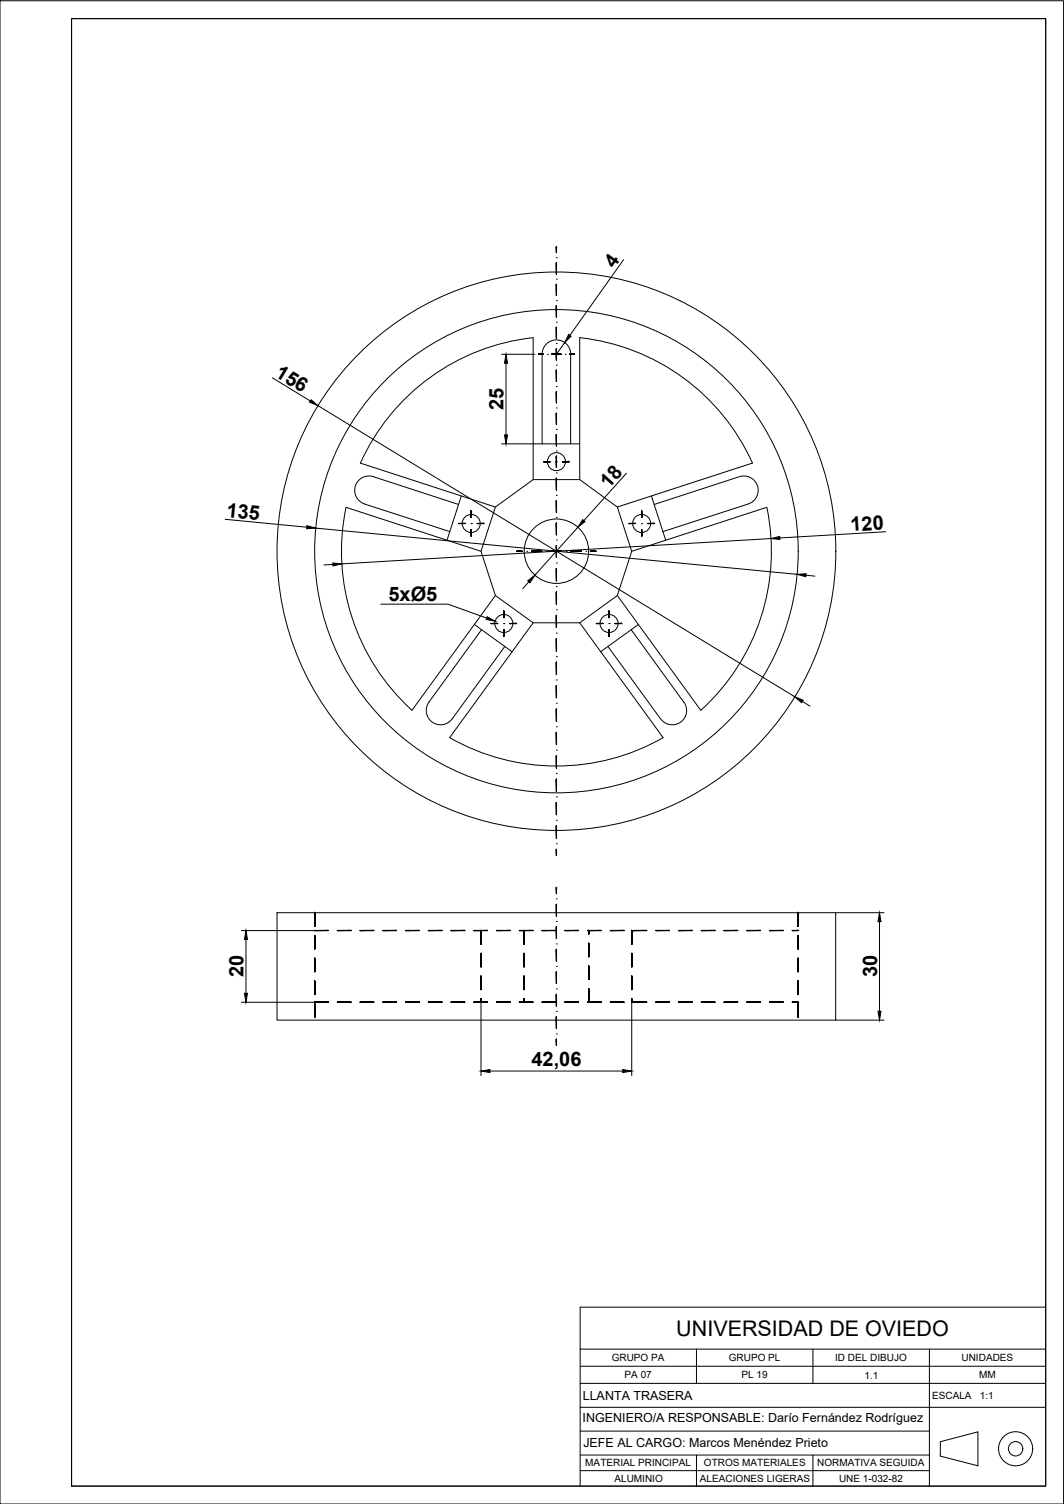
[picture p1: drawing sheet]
<svg xmlns="http://www.w3.org/2000/svg" width="297mm" height="420mm" viewBox="0 0 297 420" stroke-linecap="round" stroke-linejoin="round" font-family="sans-serif">
<!-- layer: 01_Contornos -->
<g fill="none" stroke="#000" stroke-width=".28">
<path d="M159.3 99v25M159.3 99a4 4 0 0 0-4-4 4 4 0 0 0-4 4v25M100.6 129.4l37.7 12.2M100.6 129.4a60 60 0 0 1 48.2-35.1v39.7l-10.5 7.6-4 12.4 4 12.4 10.5 7.6h13l10.5-7.6 4.1-12.4-4.1-12.4-10.5-7.6h-13M128.8 138.6l-4 12.3M148.8 124h13M161.8 134v-39.7a60 60 0 0 1 48.3 35.1l-37.8 12.2M181.9 138.6l3.9 12.3M206.4 133.2l-23.8 7.7M206.4 133.2a4 4 0 0 1 5.1 2.5 4 4 0 0 1-2.6 5.1l-23.8 7.7M128 140.9l-23.7-7.7a4 4 0 0 0-5.1 2.5 4 4 0 0 0 2.6 5.1l23.8 7.7M134.3 154l-37.7-12.3a60 60 0 0 0 18.4 56.7l23.3-32"/>
<path d="M176.4 154l37.7-12.3a60 60 0 0 1-18.4 56.7l-23.4-32M132.4 174.5l10.6 7.6M134.5 175.9l-14.7 20.2a4 4 0 0 0 .8 5.6 4 4 0 0 0 5.6-.9l14.7-20.2M148.8 174l-23.3 32.1M161.8 174l23.3 32.1M176.2 175.9l14.7 20.2M178.2 174.5l-10.5 7.6M169.7 180.6l14.7 20.2M190.9 196.1a4 4 0 0 1-.9 5.6 4 4 0 0 1-5.6-.9M125.5 206.1a60 60 0 0 0 59.6 0M77.3 255h156v30h-156z"/>
<circle cx="155.3" cy="129" r="2.52"/>
<circle cx="131.6" cy="146.2" r="2.52"/>
<circle cx="155.3" cy="154" r="78"/>
<circle cx="155.3" cy="154" r="67.5"/>
<circle cx="155.3" cy="154" r="9"/>
<circle cx="179.1" cy="146.2" r="2.52"/>
<circle cx="140.7" cy="174.2" r="2.52"/>
<circle cx="170" cy="174.2" r="2.52"/>
</g>
<!-- layer: 02_Ocultas -->
<g fill="#000" stroke="#000" stroke-width=".28">
<path d="M87.8 259.9h3.9zM87.8 260l3.9-.1zM87.8 260l3.9-.1zM87.8 260h3.9z"/>
<path d="M87.8 255l.1 3.8zM87.8 255l.1 3.8zM87.8 255l.1 3.8zM87.8 255v3.8z"/>
<path d="M94.2 259.9h3.8zM94.2 260l3.8-.1zM94.2 260l3.8-.1zM94.2 260h3.8z"/>
<path d="M100.5 259.9h3.9zM100.5 260l3.9-.1zM100.5 260l3.9-.1zM100.5 260h3.9z"/>
<path d="M106.9 259.9h3.8zM106.9 260l3.8-.1zM106.9 260l3.8-.1zM106.9 260h3.8z"/>
<path d="M113.2 259.9h3.9zM113.2 260l3.9-.1zM113.2 260l3.9-.1zM113.2 260h3.9z"/>
<path d="M119.6 259.9h3.8zM119.6 260l3.8-.1zM119.6 260l3.8-.1zM119.6 260h3.8z"/>
<path d="M125.9 259.9h3.9zM125.9 260l3.9-.1zM125.9 260l3.9-.1zM125.9 260h3.9z"/>
<path d="M132.3 259.9h3.8zM132.3 260l3.8-.1zM132.3 260l3.8-.1zM132.3 260h3.8z"/>
<path d="M134.3 260v3.8zM134.3 260v3.8zM134.3 260v3.8zM134.3 260v3.8z"/>
<path d="M138.6 259.9h3.9zM138.6 260l3.9-.1zM138.6 260l3.9-.1zM138.6 260h3.9z"/>
<path d="M145 259.9h3.8zM145 260l3.8-.1zM145 260l3.8-.1zM145 260h3.8z"/>
<path d="M146.3 260v3.8zM146.3 260v3.8zM146.3 260v3.8zM146.3 260v3.8z"/>
<path d="M151.3 259.9h3.9zM151.3 260l3.9-.1zM151.3 260l3.9-.1zM151.3 260h3.9z"/>
<path d="M157.7 259.9h3.8zM157.7 260l3.8-.1zM157.7 260l3.8-.1zM157.7 260h3.8z"/>
<path d="M164 259.9h3.9zM164 260l3.9-.1zM164 260l3.9-.1zM164 260h3.9z"/>
<path d="M170.4 259.9h3.8zM170.4 260l3.8-.1zM170.4 260l3.8-.1zM170.4 260h3.8z"/>
<path d="M176.4 260v3.8zM176.4 260v3.8zM176.4 260v3.8zM176.4 260v3.8z"/>
<path d="M176.7 259.9h3.9zM176.7 260l3.9-.1zM176.7 260l3.9-.1zM176.7 260h3.9z"/>
<path d="M183.1 259.9h3.8zM183.1 260l3.8-.1zM183.1 260l3.8-.1zM183.1 260h3.8z"/>
<path d="M189.4 259.9h3.9zM189.4 260l3.9-.1zM189.4 260l3.9-.1zM189.4 260h3.9z"/>
<path d="M195.8 259.9h3.8zM195.8 260l3.8-.1zM195.8 260l3.8-.1zM195.8 260h3.8z"/>
<path d="M202.1 259.9h3.9zM202.1 260l3.9-.1zM202.1 260l3.9-.1zM202.1 260h3.9z"/>
<path d="M208.5 259.9h3.8zM208.5 260l3.8-.1zM208.5 260l3.8-.1zM208.5 260h3.8z"/>
<path d="M214.8 259.9h3.9zM214.8 260l3.9-.1zM214.8 260l3.9-.1zM214.8 260h3.9z"/>
<path d="M221.2 259.9h1.6zM221.2 260l1.6-.1zM221.2 260l1.6-.1zM221.2 260h1.6z"/>
<path d="M222.8 255v3.8zM222.8 255v3.8zM222.8 255v3.8zM222.8 255v3.8z"/>
<path d="M87.8 280h3.9zM87.8 280h3.9zM87.8 280h3.9zM87.8 280h3.9z"/>
<path d="M87.8 261.3l.1 3.8zM87.8 261.3l.1 3.8zM87.8 261.3l.1 3.8zM87.8 261.3v3.8z"/>
<path d="M87.8 267.7l.1 3.8zM87.8 267.7l.1 3.8zM87.8 267.7l.1 3.8zM87.8 267.7v3.8z"/>
<path d="M87.8 274l.1 3.8zM87.8 274l.1 3.8zM87.8 274l.1 3.8zM87.8 274v3.8z"/>
<path d="M94.2 280h3.8zM94.2 280h3.8zM94.2 280h3.8zM94.2 280h3.8z"/>
<path d="M100.5 280h3.9zM100.5 280h3.9zM100.5 280h3.9zM100.5 280h3.9z"/>
<path d="M106.9 280h3.8zM106.9 280h3.8zM106.9 280h3.8zM106.9 280h3.8z"/>
<path d="M113.2 280h3.9zM113.2 280h3.9zM113.2 280h3.9zM113.2 280h3.9z"/>
<path d="M119.6 280h3.8zM119.6 280h3.8zM119.6 280h3.8zM119.6 280h3.8z"/>
<path d="M125.9 280h3.9zM125.9 280h3.9zM125.9 280h3.9zM125.9 280h3.9z"/>
<path d="M132.3 280h3.8zM132.3 280h3.8zM132.3 280h3.8zM132.3 280h3.8z"/>
<path d="M134.3 266.3v3.8zM134.3 266.3v3.8zM134.3 266.3v3.8zM134.3 266.3v3.8z"/>
<path d="M134.3 272.7v3.8zM134.3 272.7v3.8zM134.3 272.7v3.8zM134.3 272.7v3.8z"/>
<path d="M134.3 279v1zM134.3 279v1zM134.3 279v1zM134.3 279v1z"/>
<path d="M138.6 280h3.9zM138.6 280h3.9zM138.6 280h3.9zM138.6 280h3.9z"/>
<path d="M145 280h3.8zM145 280h3.8zM145 280h3.8zM145 280h3.8z"/>
<path d="M146.3 266.3v3.8zM146.3 266.3v3.8zM146.3 266.3v3.8zM146.3 266.3v3.8z"/>
<path d="M146.3 272.7v3.8zM146.3 272.7v3.8zM146.3 272.7v3.8zM146.3 272.7v3.8z"/>
<path d="M146.3 279v1zM146.3 279v1zM146.3 279v1zM146.3 279v1z"/>
<path d="M151.3 280h3.9zM151.3 280h3.9zM151.3 280h3.9zM151.3 280h3.9z"/>
<path d="M157.7 280h3.8zM157.7 280h3.8zM157.7 280h3.8zM157.7 280h3.8z"/>
<path d="M164 280h3.9zM164 280h3.9zM164 280h3.9zM164 280h3.9z"/>
<path d="M164.3 276.2v3.8zM164.3 276.2l.1 3.8zM164.3 276.2l.1 3.8zM164.3 276.2l.1 3.8z"/>
<path d="M164.3 269.8v3.8zM164.3 269.8l.1 3.8zM164.3 269.8l.1 3.8zM164.3 269.8l.1 3.8z"/>
<path d="M164.3 263.5v3.8zM164.3 263.5l.1 3.8zM164.3 263.5l.1 3.8zM164.3 263.5l.1 3.8z"/>
<path d="M164.3 260v.9zM164.3 260l.1 .9zM164.3 260l.1 .9zM164.3 260l.1 .9z"/>
<path d="M170.4 280h3.8zM170.4 280h3.8zM170.4 280h3.8zM170.4 280h3.8z"/>
<path d="M176.4 266.3v3.8zM176.4 266.3v3.8zM176.4 266.3v3.8zM176.4 266.3v3.8z"/>
<path d="M176.4 272.7v3.8zM176.4 272.7v3.8zM176.4 272.7v3.8zM176.4 272.7v3.8z"/>
<path d="M176.4 279v1zM176.4 279v1zM176.4 279v1zM176.4 279v1z"/>
<path d="M176.7 280h3.9zM176.7 280h3.9zM176.7 280h3.9zM176.7 280h3.9z"/>
<path d="M183.1 280h3.8zM183.1 280h3.8zM183.1 280h3.8zM183.1 280h3.8z"/>
<path d="M189.4 280h3.9zM189.4 280h3.9zM189.4 280h3.9zM189.4 280h3.9z"/>
<path d="M195.8 280h3.8zM195.8 280h3.8zM195.8 280h3.8zM195.8 280h3.8z"/>
<path d="M202.1 280h3.9zM202.1 280h3.9zM202.1 280h3.9zM202.1 280h3.9z"/>
<path d="M208.5 280h3.8zM208.5 280h3.8zM208.5 280h3.8zM208.5 280h3.8z"/>
<path d="M214.8 280h3.9zM214.8 280h3.9zM214.8 280h3.9zM214.8 280h3.9z"/>
<path d="M221.2 280h1.6zM221.2 280h1.6zM221.2 280h1.6zM221.2 280h1.6z"/>
<path d="M222.8 261.3v3.8zM222.8 261.3v3.8zM222.8 261.3v3.8zM222.8 261.3v3.8z"/>
<path d="M222.8 267.7v3.8zM222.8 267.7v3.8zM222.8 267.7v3.8zM222.8 267.7v3.8z"/>
<path d="M222.8 274v3.8zM222.8 274v3.8zM222.8 274v3.8zM222.8 274v3.8z"/>
<path d="M87.8 280.4l.1 3.8zM87.8 280.4l.1 3.8zM87.8 280.4l.1 3.8zM87.8 280.4v3.8z"/>
<path d="M222.8 280.4v3.8zM222.8 280.4v3.8zM222.8 280.4v3.8zM222.8 280.4v3.8z"/>
</g>
<g fill="none" stroke="#000" stroke-width=".28">
<path d="M87.8 259.9v.1M87.8 259.9l3.9 .1zM87.8 255h.1M87.8 255l.1 3.8zM94.2 259.9l3.8 .1zM100.5 259.9l3.9 .1zM106.9 259.9l3.8 .1zM113.2 259.9l3.9 .1zM119.6 259.9l3.8 .1zM125.9 259.9l3.9 .1zM132.3 259.9l3.8 .1zM134.3 260h.1"/>
<path d="M134.3 260v3.8zM138.6 259.9l3.9 .1zM145 259.9l3.8 .1zM146.3 260h.1M146.3 260v3.8zM151.3 259.9l3.9 .1zM157.7 259.9l3.8 .1zM164 259.9l3.9 .1zM164.3 260l.1 .9zM164.3 260h.1M170.4 259.9l3.8 .1zM176.4 260h.1"/>
<path d="M176.4 260v3.8zM176.7 259.9l3.9 .1zM183.1 259.9l3.8 .1zM189.4 259.9l3.9 .1zM195.8 259.9l3.8 .1zM202.1 259.9l3.9 .1zM208.5 259.9l3.8 .1zM214.8 259.9l3.9 .1zM221.2 259.9l1.6 .1zM222.8 259.9v.1M222.8 255h.1M222.8 255v3.8z"/>
<path d="M87.8 280h.1M87.8 280h3.9zM87.8 261.3l.1 3.8zM87.8 267.7l.1 3.8zM87.8 274l.1 3.8zM94.2 280h3.8zM100.5 280h3.9zM106.9 280h3.8zM113.2 280h3.9zM119.6 280h3.8zM125.9 280h3.9zM132.3 280h3.8z"/>
<path d="M134.3 266.3v3.8zM134.3 272.7v3.8zM134.3 279v1zM134.3 280h.1M138.6 280h3.9zM145 280h3.8zM146.3 266.3v3.8zM146.3 272.7v3.8zM146.3 279v1zM146.3 280h.1M151.3 280h3.9zM157.7 280h3.8z"/>
<path d="M164 280h3.9zM164.3 280h.1M164.3 276.2l.1 3.8zM164.3 269.8l.1 3.8zM164.3 263.5l.1 3.8zM170.4 280h3.8zM176.4 266.3v3.8zM176.4 272.7v3.8zM176.4 279v1zM176.4 280h.1M176.7 280h3.9zM183.1 280h3.8z"/>
<path d="M189.4 280h3.9zM195.8 280h3.8zM202.1 280h3.9zM208.5 280h3.8zM214.8 280h3.9zM221.2 280h1.6zM222.8 280h.1M222.8 261.3v3.8zM222.8 267.7v3.8zM222.8 274v3.8zM87.8 280.4l.1 3.8zM222.8 280.4v3.8z"/>
</g>
<!-- layer: 03_Ejes -->
<g fill="#000" stroke="#000" stroke-width=".28">
<path d="M155.3 73.4v3.1zM155.3 73.4l.1 3.1zM155.3 73.4l.1 3.1zM155.3 73.4l.1 3.1z"/>
<path d="M155.3 69v1.6zM155.3 69l.1 1.6zM155.3 69l.1 1.6zM155.3 69l.1 1.6z"/>
<path d="M150.3 99h1.3zM150.3 99l1.3-.1zM150.3 99l1.3-.1zM150.3 98.9h1.3z"/>
<path d="M155.3 97.4v1.6zM155.3 97.4l.1 1.6zM155.3 97.4l.1 1.6zM155.3 97.4l.1 1.6z"/>
<path d="M155.3 91.4v3.1zM155.3 91.4l.1 3.1zM155.3 91.4l.1 3.1zM155.3 91.4l.1 3.1z"/>
<path d="M155.3 85.4v3.2zM155.3 85.4l.1 3.2zM155.3 85.4l.1 3.2zM155.3 85.4l.1 3.2z"/>
<path d="M155.3 79.4v3.2zM155.3 79.4l.1 3.2zM155.3 79.4l.1 3.2zM155.3 79.4l.1 3.2z"/>
<path d="M155.3 98.9h1.3zM155.3 99l1.3-.1zM155.3 99l1.3-.1zM155.3 99h1.3z"/>
<path d="M154 99h1.3zM154 99l1.3-.1zM154 99l1.3-.1zM154 98.9h1.3z"/>
<path d="M159 98.9h1.3zM159 99l1.3-.1zM159 99l1.3-.1zM159 99h1.3z"/>
<path d="M155.3 115.4v3.1zM155.3 115.4l.1 3.1zM155.3 115.4l.1 3.1zM155.3 115.4l.1 3.1z"/>
<path d="M155.3 109.4v3.1zM155.3 109.4l.1 3.1zM155.3 109.4l.1 3.1zM155.3 109.4l.1 3.1z"/>
<path d="M155.3 103.4v3.2zM155.3 103.4l.1 3.2zM155.3 103.4l.1 3.2zM155.3 103.4l.1 3.2z"/>
<path d="M155.3 99v1.5zM155.3 99l.1 1.5zM155.3 99l.1 1.5zM155.3 99l.1 1.5z"/>
<path d="M151.8 129h1.8zM151.8 129l1.8-.1zM151.8 129l1.8-.1zM151.8 128.9h1.8z"/>
<path d="M155.3 133.6v3.3zM155.3 133.6l.1 3.3zM155.3 133.6l.1 3.3zM155.3 133.6l.1 3.3z"/>
<path d="M155.3 129v1.6zM155.3 129l.1 1.6zM155.3 129l.1 1.6zM155.3 129l.1 1.6z"/>
<path d="M155.3 127.4v1.6zM155.3 127.4l.1 1.6zM155.3 127.4l.1 1.6zM155.3 127.4l.1 1.6z"/>
<path d="M155.3 121.4v3.1zM155.3 121.4l.1 3.1zM155.3 121.4l.1 3.1zM155.3 121.4l.1 3.1z"/>
<path d="M157 129h1.8zM157 129l1.8-.1zM157 129l1.8-.1zM157 128.9h1.8z"/>
<path d="M128.1 146.3h1.8zM128.1 146.3l1.8-.1zM128.1 146.3l1.8-.1zM128.1 146.2h1.8z"/>
<path d="M131.5 142.7l.1 1.9zM131.5 142.7l.1 1.9zM131.5 142.7l.1 1.9zM131.5 142.7v1.9z"/>
<path d="M131.5 148l.1 1.8zM131.5 148l.1 1.8zM131.5 148l.1 1.8zM131.5 148v1.8z"/>
<path d="M133.2 146.3h1.8zM133.2 146.3l1.8-.1zM133.2 146.3l1.8-.1zM133.2 146.2h1.8z"/>
<path d="M144.3 154h1.5zM144.3 154h1.5zM144.3 154h1.5zM144.3 154h1.5z"/>
<path d="M148.4 154h2.9zM148.4 154h2.9zM148.4 154h2.9zM148.4 154h2.9z"/>
<path d="M155.3 154h1.5zM155.3 154h1.5zM155.3 154h1.5zM155.3 154h1.5z"/>
<path d="M153.9 154h1.4zM153.9 154h1.4zM153.9 154h1.4zM153.9 154h1.4z"/>
<path d="M155.3 152.4v1.6zM155.3 152.4l.1 1.6zM155.3 152.4l.1 1.6zM155.3 152.4l.1 1.6z"/>
<path d="M155.3 146.1v3.3zM155.3 146.1l.1 3.3zM155.3 146.1l.1 3.3zM155.3 146.1l.1 3.3z"/>
<path d="M155.3 139.9v3.2zM155.3 139.9l.1 3.2zM155.3 139.9l.1 3.2zM155.3 139.9l.1 3.2z"/>
<path d="M155.3 154l.1 1.7zM155.3 154l.1 1.7zM155.3 154l.1 1.7zM155.3 154v1.7z"/>
<path d="M155.3 158.8l.1 3.5zM155.3 158.8l.1 3.5zM155.3 158.8l.1 3.5zM155.3 158.8v3.5z"/>
<path d="M159.4 154h2.9zM159.4 154h2.9zM159.4 154h2.9zM159.4 154h2.9z"/>
<path d="M164.9 154h1.4zM164.9 154h1.4zM164.9 154h1.4zM164.9 154h1.4z"/>
<path d="M175.6 146.3h1.8zM175.6 146.3l1.8-.1zM175.6 146.3l1.8-.1zM175.6 146.2h1.8z"/>
<path d="M179.1 142.7l.1 1.9zM179.1 142.7l.1 1.9zM179.1 142.7l.1 1.9zM179.1 142.7v1.9z"/>
<path d="M179.1 148l.1 1.8zM179.1 148l.1 1.8zM179.1 148l.1 1.8zM179.1 148v1.8z"/>
<path d="M180.8 146.3h1.8zM180.8 146.3l1.8-.1zM180.8 146.3l1.8-.1zM180.8 146.2h1.8z"/>
<path d="M137.1 174.2h1.8zM137.1 174.2h1.8zM137.1 174.2h1.8zM137.1 174.2h1.8z"/>
<path d="M140.6 170.7l.1 1.9zM140.6 170.7l.1 1.9zM140.6 170.7l.1 1.9zM140.6 170.7v1.9z"/>
<path d="M140.6 175.9l.1 1.8zM140.6 175.9l.1 1.8zM140.6 175.9l.1 1.8zM140.6 175.9v1.8z"/>
<path d="M142.3 174.2h1.8zM142.3 174.2h1.8zM142.3 174.2h1.8zM142.3 174.2h1.8z"/>
<path d="M155.3 165.4l.1 3.4zM155.3 165.4l.1 3.4zM155.3 165.4l.1 3.4zM155.3 165.4v3.4z"/>
<path d="M155.3 171.9l.1 3.4zM155.3 171.9l.1 3.4zM155.3 171.9l.1 3.4zM155.3 171.9v3.4z"/>
<path d="M155.3 178.4l.1 3.5zM155.3 178.4l.1 3.5zM155.3 178.4l.1 3.5zM155.3 178.4v3.5z"/>
<path d="M166.5 174.2h1.8zM166.5 174.2h1.8zM166.5 174.2h1.8zM166.5 174.2h1.8z"/>
<path d="M170 170.7l.1 1.9zM170 170.7l.1 1.9zM170 170.7l.1 1.9zM170 170.7v1.9z"/>
<path d="M170 175.9l.1 1.8zM170 175.9l.1 1.8zM170 175.9l.1 1.8zM170 175.9v1.8z"/>
<path d="M171.7 174.2h1.8zM171.7 174.2h1.8zM171.7 174.2h1.8zM171.7 174.2h1.8z"/>
<path d="M155.3 185l.1 3.4zM155.3 185l.1 3.4zM155.3 185l.1 3.4zM155.3 185v3.4z"/>
<path d="M155.3 191.5l.1 3.4zM155.3 191.5l.1 3.4zM155.3 191.5l.1 3.4zM155.3 191.5v3.4z"/>
<path d="M155.3 198.1l.1 3.4zM155.3 198.1l.1 3.4zM155.3 198.1l.1 3.4zM155.3 198.1v3.4z"/>
<path d="M155.3 204.6l.1 3.4zM155.3 204.6l.1 3.4zM155.3 204.6l.1 3.4zM155.3 204.6v3.4z"/>
<path d="M155.3 211.1l.1 3.4zM155.3 211.1l.1 3.4zM155.3 211.1l.1 3.4zM155.3 211.1v3.4z"/>
<path d="M155.3 217.7l.1 3.4zM155.3 217.7l.1 3.4zM155.3 217.7l.1 3.4zM155.3 217.7v3.4z"/>
<path d="M155.3 224.2l.1 3.4zM155.3 224.2l.1 3.4zM155.3 224.2l.1 3.4zM155.3 224.2v3.4z"/>
<path d="M155.3 230.7l.1 3.4zM155.3 230.7l.1 3.4zM155.3 230.7l.1 3.4zM155.3 230.7v3.4z"/>
<path d="M155.3 237.3l.1 1.7zM155.3 237.3l.1 1.7zM155.3 237.3l.1 1.7zM155.3 237.3v1.7z"/>
<path d="M155.3 248l.1 1.6zM155.3 248l.1 1.6zM155.3 248l.1 1.6zM155.3 248v1.6z"/>
<path d="M155.3 252.6l.1 3.3zM155.3 252.6l.1 3.3zM155.3 252.6l.1 3.3zM155.3 252.6v3.3z"/>
<path d="M155.3 258.9l.1 3.3zM155.3 258.9l.1 3.3zM155.3 258.9l.1 3.3zM155.3 258.9v3.3z"/>
<path d="M155.3 265.2l.1 3.3zM155.3 265.2l.1 3.3zM155.3 265.2l.1 3.3zM155.3 265.2v3.3z"/>
<path d="M155.3 271.5l.1 3.2zM155.3 271.5l.1 3.2zM155.3 271.5l.1 3.2zM155.3 271.5v3.2z"/>
<path d="M155.3 277.8l.1 3.3zM155.3 277.8l.1 3.3zM155.3 277.8l.1 3.3zM155.3 277.8v3.3z"/>
<path d="M155.3 284.1l.1 3.2zM155.3 284.1l.1 3.2zM155.3 284.1l.1 3.2zM155.3 284.1v3.2z"/>
<path d="M155.3 290.3l.1 1.7zM155.3 290.3l.1 1.7zM155.3 290.3l.1 1.7zM155.3 290.3v1.7z"/>
</g>
<g fill="none" stroke="#000" stroke-width=".28">
<path d="M155.3 79.4l.1 3.2zM155.3 78h.1M155.3 73.4l.1 3.1zM155.3 72h.1M155.3 69l.1 1.6zM155.3 69h.1M150.3 98.9l1.3 .1zM150.3 98.9v.1M152.8 99h.1M154 98.9l1.3 .1zM155.3 99l.1 1.5zM155.3 99h.1"/>
<path d="M155.3 97.4l.1 1.6zM155.3 96h.1M155.3 91.4l.1 3.1zM155.3 90h.1M155.3 85.4l.1 3.2zM155.3 84h.1M155.3 98.9v.1M155.3 98.9l1.3 .1zM157.8 99h.1M159 98.9l1.3 .1zM159.3 98.9v.1M160.3 98.9v.1"/>
<path d="M155.3 120h.1M155.3 115.4l.1 3.1zM155.3 114h.1M155.3 109.4l.1 3.1zM155.3 108h.1M155.3 103.4l.1 3.2zM155.3 102h.1M151.8 128.9l1.8 .1zM151.8 128.9v.1M155.3 129h.1M155.3 139.9l.1 3.2zM155.3 138.4h.1"/>
<path d="M155.3 133.6l.1 3.3zM155.3 132.1h.1M155.3 129l.1 1.6zM155.3 127.4l.1 1.6zM155.3 126h.1M155.3 121.4l.1 3.1zM157 128.9l1.8 .1zM158.8 128.9v.1M128.1 146.2l1.8 .1zM128.1 146.2v.1M131.5 142.7h.1M131.5 142.7l.1 1.9z"/>
<path d="M131.5 146.3h.1M131.5 148l.1 1.8zM131.5 149.8h.1M133.2 146.2l1.8 .1zM135 146.2v.1M144.3 154h1.5zM144.3 154h.1M147.1 154h.1M148.4 154h2.9zM152.6 154h.1M153.9 154h1.4zM155.3 154h.1"/>
<path d="M155.3 154l.1 1.7zM155.3 157.3h.1M155.3 158.8l.1 3.5zM155.3 154h1.5zM155.3 152.4l.1 1.6zM155.3 150.9h.1M155.3 146.1l.1 3.3zM155.3 144.6h.1M158.1 154h.1M159.4 154h2.9zM163.6 154h.1M164.9 154h1.4z"/>
<path d="M166.3 154h.1M175.6 146.2l1.8 .1zM175.6 146.2v.1M179.1 142.7h.1M179.1 142.7l.1 1.9zM179.1 146.3h.1M179.1 148l.1 1.8zM179.1 149.8h.1M180.8 146.2l1.8 .1zM182.6 146.2v.1M137.1 174.2h1.8zM137.1 174.2h.1"/>
<path d="M140.6 170.7h.1M140.6 170.7l.1 1.9zM140.6 174.2h.1M140.6 175.9l.1 1.8zM140.6 177.7h.1M142.3 174.2h1.8zM144.1 174.2h.1M155.3 163.8h.1M155.3 165.4l.1 3.4zM155.3 170.3h.1M155.3 171.9l.1 3.4zM155.3 176.9h.1"/>
<path d="M155.3 178.4l.1 3.5zM166.5 174.2h1.8zM166.5 174.2h.1M170 170.7h.1M170 170.7l.1 1.9zM170 174.2h.1M170 175.9l.1 1.8zM170 177.7h.1M171.7 174.2h1.8zM173.5 174.2h.1M155.3 183.4h.1M155.3 185l.1 3.4z"/>
<path d="M155.3 189.9h.1M155.3 191.5l.1 3.4zM155.3 196.5h.1M155.3 198.1l.1 3.4zM155.3 203h.1M155.3 204.6l.1 3.4zM155.3 209.6h.1M155.3 211.1l.1 3.4zM155.3 216.1h.1M155.3 217.7l.1 3.4zM155.3 222.6h.1M155.3 224.2l.1 3.4z"/>
<path d="M155.3 229.2h.1M155.3 230.7l.1 3.4zM155.3 235.7h.1M155.3 237.3l.1 1.7zM155.3 239h.1M155.3 248h.1M155.3 248l.1 1.6zM155.3 251.1h.1M155.3 252.6l.1 3.3zM155.3 257.4h.1M155.3 258.9l.1 3.3zM155.3 263.7h.1"/>
<path d="M155.3 265.2l.1 3.3zM155.3 270h.1M155.3 271.5l.1 3.2zM155.3 276.3h.1M155.3 277.8l.1 3.3zM155.3 282.5h.1M155.3 284.1l.1 3.2zM155.3 288.8h.1M155.3 290.3l.1 1.7zM155.3 292h.1"/>
</g>
<!-- layer: 04_Cotas -->
<g fill="none" stroke="#000" stroke-width=".28">
<path d="M174.1 72.6l-15 21.1M140 99h9.3M157.6 95.7l-2.3 3.3M76 105.5l10.6 6.5M88.8 113.3l133.1 81.3M141.3 101.5v20M140 124h8.8M174.9 132.2l-11.9 13.2M62.9 145.1l22.7 2.2M88.1 147.5l134.4 12.9M92.9 157.7l-2.5 .1M161.3 147.3l-12 13.4"/>
<path d="M215.2 150.5l-119.8 7M247.2 148.5l-29.5 1.8M106.3 168.8h18.8l10.8 3.9M147.6 162.6l-1.6 1.8M225 160.7l2.5 .3M224 196l2.1 1.3M67.4 260h20.4M233.3 255h13.5M245.5 257.5v25M67.4 280h20.4M68.7 262.5v15M134.3 280v20.5"/>
<path d="M176.4 280v20.5M136.8 299.2h37.1M233.3 285h13.5"/>
</g>
<g fill="#000" stroke="#000" stroke-width=".28">
<path d="M158.7 93.4l.7 .5-1.8 1.8zM86.9 111.7l1.9 1.6-2.4-.9zM141.3 99l.4 2.5h-.9zM140.8 121.5h.9l-.4 2.5zM85.7 146.9l2.4 .6-2.5 .2zM92.9 157.3l2.5 .2-2.4 .6zM162.7 145.2l.6 .5-2 1.6zM215.2 150.5l2.5-.6v.8zM136 172.3l2.2 1.2-2.5-.4zM147.3 162.3l2-1.6-1.3 2.1zM222.5 160.4l2.5-.1v.8zM221.9 194.6l2.3 1-.4 .7z"/>
<path d="M245.5 255l.5 2.5h-.9zM68.7 260l.4 2.5h-.9zM68.2 277.5h.9l-.4 2.5zM134.3 299.2l2.5-.4v.8zM173.9 298.8l2.5 .4-2.5 .4zM245.1 282.5h.9l-.5 2.5z"/>
</g>
<!-- layer: 0 -->
<g fill="none" stroke="#000" stroke-width=".28">
<path d="M0 .2h296.9v420h-296.9zM20 5.2h271.9v410h-271.9zM162 376.9h129.9M194.4 376.9v9.6M226.9 376.9v9.6M259.5 376.9v38.3M291.9 365.2h-129.9v50M162 386.5h129.9M162 381.7h129.9M162 393.1h129.9M162 399.8h97.5M162 406.5h97.5"/>
<path d="M162 410.8h97.5M194.4 406.5v8.7M226.9 406.5v8.7M262.5 402.8l10.5-2.8v9.5l-10.5-2.7z"/>
<circle cx="283.5" cy="404.7" r="4.8"/>
<circle cx="283.5" cy="404.7" r="2.01"/>
</g>
<text font-size="6" x="188.8" y="373.2">UNIVERSIDAD DE OVIEDO</text>
<g font-size="5.6">
<text x="171.5" y="75.1" transform="rotate(-55 171.5 75.1)">4</text>
<text x="76.5" y="105" transform="rotate(31 76.5 105)">156</text>
<text x="140.6" y="114.6" transform="rotate(-90 140.6 114.6)">25</text>
<text x="170" y="136.7" transform="rotate(-48 170 136.7)">18</text>
<text x="63.1" y="144.4" transform="rotate(5 63.1 144.4)">135</text>
<text x="237.5" y="148.4" transform="rotate(-4 237.5 148.4)">120</text>
<text x="108.5" y="167.9">5xØ5</text>
<text x="67.9" y="273" transform="rotate(-90 67.9 273)">20</text>
<text x="244.9" y="273" transform="rotate(-90 244.9 273)">30</text>
<text x="148.4" y="297.7">42,06</text>
</g>
<g font-size="3.5">
<text x="162.7" y="391.1">LLANTA TRASERA</text>
<text x="162.6" y="397.3">INGENIERO/A RESPONSABLE: Darío Fernández Rodríguez</text>
<text x="162.9" y="404.4">JEFE AL CARGO: Marcos Menéndez Prieto</text>
</g>
<g font-size="2.8">
<text x="170.8" y="380.3">GRUPO PA</text>
<text x="203.5" y="380.3">GRUPO PL</text>
<text x="233.1" y="380.3">ID DEL DIBUJO</text>
<text x="268.4" y="380.3">UNIDADES</text>
<text x="174.4" y="385.1">PA 07</text>
<text x="207" y="385.1">PL 19</text>
<text x="241.4" y="385.1">1.1</text>
<text x="273.4" y="385.1">MM</text>
<text x="260.2" y="390.8">ESCALA</text>
<text x="273.6" y="390.8">1:1</text>
<text x="163.4" y="409.7">MATERIAL PRINCIPAL</text>
<text x="196.5" y="409.7">OTROS MATERIALES</text>
<text x="228.1" y="409.7">NORMATIVA SEGUIDA</text>
<text x="234.2" y="414">UNE 1-032-82</text>
<text x="171.5" y="414">ALUMINIO</text>
<text x="195.4" y="414">ALEACIONES LIGERAS</text>
</g>
</svg>
